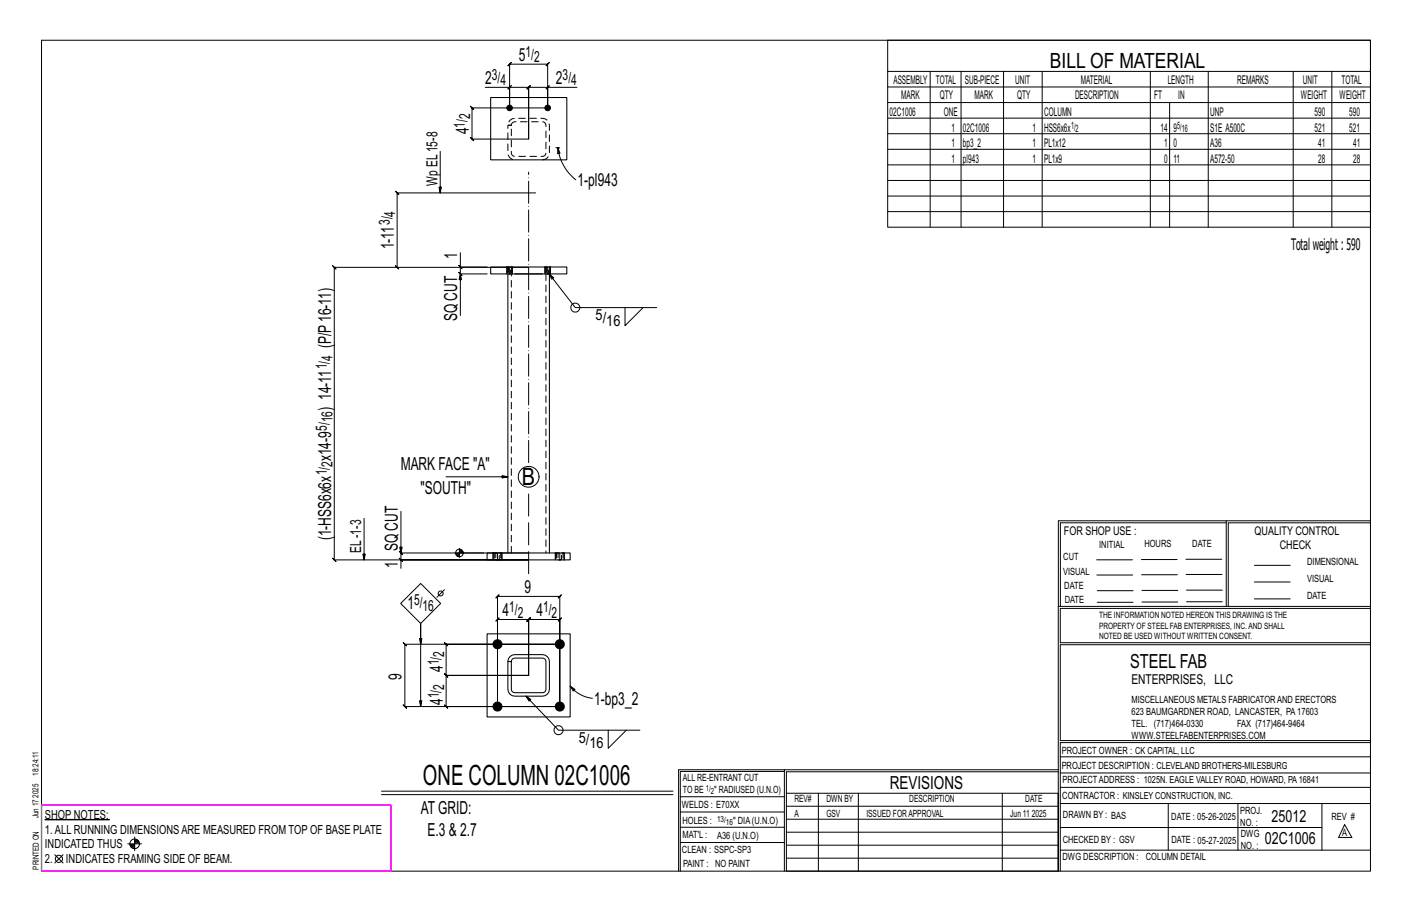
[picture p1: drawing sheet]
<svg xmlns="http://www.w3.org/2000/svg" width="432mm" height="279mm" viewBox="0 0 432 279" stroke-linecap="round" stroke-linejoin="round" font-family="sans-serif">
<g fill="#000" stroke="#000" stroke-width=".31">
<path d="M13.8 250.5l19.6 .1z"/>
<circle cx="155.8" cy="33" r=".86"/>
<circle cx="167.5" cy="33" r=".86"/>
<circle cx="152.1" cy="196.9" r="1.39"/>
<circle cx="171.2" cy="196.9" r="1.39"/>
<circle cx="152.1" cy="216" r="1.39"/>
<circle cx="171.2" cy="216" r="1.39"/>
</g>
<g fill="none" stroke="#000" stroke-width=".31">
<path d="M12.7 12.3h406.4v254h-406.4zM271.5 12.3h147.6v57.2h-147.6zM148.4 26.7h7.4v6.3v-13.4l-.5 .5 1-1-.5 .5h11.7l-.5 .5 1-1-.5 .5v13.4v-6.3h8.9M155.8 26.7l-.5 .5 1-1zM155.8 26.7h5.9l-.5 .5 1-1-.5 .5v15.8M167 27.2l1-1zM167.5 26.7h-5.8l.5-.5-1 1 .5-.5v15.8h-17.4l.5 .5-1-1 .5 .5v-9.5l.5 .5-1-1 .5 .5h23.2M271.5 21.8h147.6M271.5 26.6h147.6M271.5 31.4h147.6M271.5 36.1h147.6M284.5 21.8v47.7"/>
<path d="M293.9 21.8v47.7M306.9 21.8v47.7M318.7 21.8v47.7M351.8 21.8v47.7M357.7 31.4v38.1M369.5 21.8v47.7M395.5 21.8v47.7M407.3 21.8v47.7M134.6 46.3v12.7l-.4-1.8h.8l-.4 1.8M163.8 59h-42.4l-.5-.5 1 1-.5-.5v22.7M170 45.1l.6 .1M170.6 45.2l.7 1.6-.8 .2z"/>
<path d="M170.6 45.2a14.7 14.7 0 0 0 5.5 9.8M170.6 45.2l.6 .1M271.5 40.9h147.6M271.5 45.6h147.6M271.5 50.4h147.6M271.5 55.2h147.6M271.5 59.9h147.6M140.8 77.2v4.4h8.2M271.5 64.7h147.6M120.9 81.2l1 1zM140.3 81.1l1 1zM140.3 83.2l1 1z"/>
<path d="M140.8 81.6v2.1l-.4 1.8h.8l-.4-1.8v12.7M140.8 83.7h8.2M161.7 81.7h-59.5l-.5-.5 1 1-.5-.5v89.5l-.5-.5 1 1-.5-.5h59.5h-39.1v2.5M167.9 83.7l.8 1.6 .6-.4-1.4-1.2 8 10.3h24.9M191.1 94v5.6l5.6-5.6M111.3 158.5v12.7l-.3-1.8h.7l-.4 1.8M122.6 156.3v12.7l-.4-1.7h.8l-.4 1.7M136.4 145.8h18.9l-1.7 .3v-.7l1.7 .4M375 159.8h-50.7v25.6M375 159.2h-51.3l-.1 107.1M419.1 159.2h-44.1v26.2M419.1 159.8h-43.5v25.6"/>
<path d="M122.1 170.7l1 1zM139.1 169h8.8M139.4 169.2h1.1M139.4 169.5h1.1M139.5 169.7h1M139.7 169.9h.8M140 170.1h.5M140.5 167.6v2.8M140.5 168.8h1.1M140.5 168.6h1.1M140.5 168.4h1M140.5 168.2h.8"/>
<path d="M140.5 168h.5M161.7 169h-39.1l-.5-.5 1 1-.5-.5v2.2M335.4 171.1h10.9M335.4 175.8h11M349 171h11M349.1 175.7h11M362.7 171h10.9M362.7 175.6h11M383.6 172.8h11M383.6 177.9h11M122.5 184.5l6.1-6.1 6.2 6.1-6.2 6.1zM123.3 196.4l.5 .5h47.4h-34.8l-.5-.5 1 1-.5-.5v9.6l-.5-.5 1 1-.5-.5h25.3h-25.3l-.5-.5 1 1-.5-.5v9.5l-.5-.5 1 1-.5-.5h34.8h-47.4l.5 .5-1-1 .5 .5v-19.1l.5 .5z"/>
<path d="M128.6 196.9l.4-1.7h-.7l.3 1.7v-6.3v25.4l-.3-1.8h.7l-.4 1.8M135.9 180.3l-2.3 2.3M151.6 182.8l1-1-.5 .5h19.1l-.5 .5 1-1-.5 .5v33.7v-26.6l.5-.5-1 1 .5-.5h-9.5l.5-.5-1 1 .5-.5v17.1v-17.1l.5-.5-1 1 .5-.5h-9.6l.5-.5-1 1 .5-.5v26.6v-33.7zM323.7 185.4h95.4M335.5 184.1h11M335.5 180.6h11M349.2 184h11M349.2 180.5h11M362.9 180.4h10.9M362.9 184h10.9M383.6 183.1h11M419.1 186h-94.9v10.5h94.9"/>
<path d="M419.1 197.1h-94.9v29.3h94.9v.6h-94.9v39.3M160.9 212.8l.9 1.5 .5-.5-1.4-1 9.9 10.4h24.9M174.4 209.7l1.4 1-.5 .6zM174.4 209.7l1.5 1.5 1.7 1.2 1.5 .6 2.1 .5M186 223.2v5.5l5.5-5.5M239.9 235.8h-31.9v30.5M239.9 235.3h-32.4v31M323.6 235.3h-83.7v31M323.6 235.9h-83.1v6.6M324.2 236.3h94.9M324.2 231.4h94.9M39.1 258h4.2"/>
<path d="M39.7 258.2h1.5M39.8 258.4h1.4M39.9 258.7h1.3M40.1 258.9h1.1M40.4 259.2h.8M41.2 255.8v4.3M41.2 257.7h1.4M41.2 257.2h1.3M41.2 257.5h1.4M41.2 256.7h.8M41.2 257h1.1M116.7 241.9h89.1"/>
<path d="M116.7 242.9h89.1M208 252.9h31.9M208 257.5h31.9M208 243.6h31.9M208 248.2h31.9M240.5 242.5h83.1v23.8h-83.1zM240.5 258.4h83.1M240.5 254.4h83.1M240.5 250.4h83.1M240.5 246.5h83.1M250.3 242.5v23.8M262.5 242.5v23.8"/>
<path d="M306.5 242.5v23.8M324.2 253h80.1M324.2 245.6h94.9M324.2 259.9h94.9M324.2 240.7h94.9M357.3 245.6v14.3M378.6 245.6v14.3M404.3 245.6v14.3M411.2 252.1l2.2 3.9h-4zM16.8 261.3l2.5 2.5M19.3 261.3l-2.5 2.5M240.5 262.3h83.1"/>
<circle cx="175.9" cy="94" r="1.38"/>
<circle cx="161.7" cy="145.8" r="3.2"/>
<circle cx="140.5" cy="169" r="1.16"/>
<circle cx="134.8" cy="181.4" r=".76"/>
<circle cx="170.8" cy="223.2" r="1.38"/>
<circle cx="41.2" cy="258" r="1.47"/>
<circle cx="18" cy="262.5" r="1.1"/>
</g>
<path d="M12.7 246.1h106.8v20.2h-106.8z" fill="none" stroke="#f0f" stroke-width=".5"/>
<g fill="none" stroke="#000" stroke-width=".32">
<path d="M150.1 29.8h23.2v19.1h-23.2zM150.1 81.6h23.2v2.1h-23.2zM155 81.6h.1M155 83.7h.1M155.3 83.7v85.3M156.7 81.6h.1M156.7 83.7h.1M157.4 83.7h8.5M166.6 81.6h.1M166.6 83.7h.1M168 83.7v85.3M168.3 81.6h.1"/>
<path d="M168.3 83.7h.1M149 169h25.4v2.2h-25.4zM150.7 169h.1M150.7 171.2h.1M153.5 169h.1M153.5 171.2h.1M169.8 169h.1M169.8 171.2h.1M172.6 169h.1M172.6 171.2h.1M149 193.8h25.4v25.4h-25.4zM155.9 200.7l.7-.4 .8-.2h8.5a2.12 2.12 0 0 1 2.1 2.1v8.5a2.12 2.12 0 0 1-2.1 2.1h-8.5a2.12 2.12 0 0 1-2.1-2.1v-8.5l.2-.8z"/>
<path d="M156.7 201.5l.7-.3h8.5a1.06 1.06 0 0 1 1.1 1v8.5a1.06 1.06 0 0 1-1.1 1.1h-8.5a1.06 1.06 0 0 1-1-1.1v-8.5z"/>
</g>
<g fill="none" stroke="#000" stroke-width=".31" stroke-dasharray="2 1.4">
<path d="M156.4 38.3h-1.1v8.4a2.12 2.12 0 0 0 2.1 2.2M156.7 37.5l.7-.3h8.5a1.06 1.06 0 0 1 1.1 1.1v8.4a1.06 1.06 0 0 1-1.1 1.1h-8.5a1.06 1.06 0 0 1-1-1.1v-8.4zM165.9 48.9a2.12 2.12 0 0 0 2.1-2.2v-8.4a2.12 2.12 0 0 0-2.1-2.1h-8.5a2.12 2.12 0 0 0-2.1 2.1h1.1M155 81.6v2.1M155 81.6h.1M155.2 81.6h-.2v2.1M155.5 81.6h-.3v2.1h-.2M155.8 81.6h.4v2.1h-.4zM155.8 81.6h-.3v2.1h-.3M155.8 83.7h-.3M156.2 81.6h.2v2.1h-.2M156.4 81.6h.2v2.1h-.2"/>
<path d="M156.6 81.6h.1M156.7 83.7h-.1M156.7 83.7v-2.1M166.6 81.6v2.1M166.6 81.6h.1M166.9 81.6h-.2l-.1 2.1M167 83.7v85.3M167.2 81.6h-.3v2.1h-.2M167.5 81.6h.3v2.1h-.3zM167.5 81.6h-.3v2.1h-.3M167.5 83.7h-.3M167.8 81.6h.3v2.1h-.3"/>
<path d="M168.1 81.6h.2v2.1h-.2M168.3 81.6h.1M168.3 83.7h.1M168.3 83.7v-2.1M150.7 169v2.2M150.7 169h.2M151.2 169h-.3l-.2 2.2M151.6 169h-.4v2.2h-.3M152.1 169h.6v2.2h-.6zM152.1 169h-.5v2.2h-.4M152.1 171.2h-.5M152.7 169h.4v2.2h-.4"/>
<path d="M153.1 169h.3v2.2h-.3M153.4 169h.1M153.5 171.2h-.1M153.5 171.2v-2.2M156.4 169v-85.3M169.8 169v2.2M169.8 169h.1M170.2 169h-.3l-.1 2.2M170.7 169h-.5v2.2h-.3M171.2 169h.5v2.2h-.5zM171.2 169h-.5v2.2h-.5M171.2 171.2h-.5"/>
<path d="M171.7 169h.5v2.2h-.5M172.2 169h.3v2.2h-.3M172.5 169h.1M172.6 171.2h-.1M172.6 171.2v-2.2M155.3 202.2h1.1z"/>
</g>
<path d="M161.7 141.4v-88.8M161.7 175.4v-25.3" fill="none" stroke="#000" stroke-width=".31" stroke-dasharray="6.8 1 0 1"/>
<text font-size="8.6" x="129.4" y="239.9">ONE COLUMN 02C1006</text>
<text font-size="7.3" x="159.6" y="148.1">B</text>
<text font-size="6.4" x="321.1" y="20.7">BILL OF MATERIAL</text>
<text font-size="5.9" x="345.6" y="204.1">STEEL FAB</text>
<g font-size="5.5">
<text x="158.6" y="18.6">5</text>
<text x="148.4" y="25.7">2</text>
<text x="170" y="25.7">2</text>
<text x="143.4" y="41.1" transform="rotate(-90 143.4 41.1)">4</text>
<text x="176.6" y="56.9">1-pl943</text>
<text x="120.5" y="76.2" transform="rotate(-90 120.5 76.2)">1-11</text>
<text x="139.8" y="79.3" transform="rotate(-90 139.8 79.3)">1</text>
<text x="139.8" y="98.2" transform="rotate(-90 139.8 98.2)">SQ CUT</text>
<text x="101.2" y="106.5" transform="rotate(-90 101.2 106.5)">(P/P16-11)</text>
<text x="101.2" y="125.6" transform="rotate(-90 101.2 125.6)">) 14-11</text>
<text x="101.2" y="141" transform="rotate(-90 101.2 141)">x14-9</text>
<text x="122.6" y="143.7">MARK FACE &quot;A&quot;</text>
<text x="128.6" y="151.1">&quot;SOUTH&quot;</text>
<text x="101.2" y="165.2" transform="rotate(-90 101.2 165.2)">(1-HSS6x6x</text>
<text x="121.6" y="173.7" transform="rotate(-90 121.6 173.7)">1</text>
<text x="121.6" y="168.5" transform="rotate(-90 121.6 168.5)">SQ CUT</text>
<text x="160.4" y="181.3">9</text>
<text x="124.6" y="186.2">1</text>
<text x="153.7" y="188.4">4</text>
<text x="164" y="188.4">4</text>
<text x="122.8" y="207.8" transform="rotate(-90 122.8 207.8)">9</text>
<text x="135.4" y="205.4" transform="rotate(-90 135.4 205.4)">4</text>
<text x="135.4" y="215.5" transform="rotate(-90 135.4 215.5)">4</text>
<text x="181.7" y="215.4">1-bp3_2</text>
<text x="272.2" y="241.1">REVISIONS</text>
<text x="128.7" y="249">AT GRID:</text>
<text x="130.7" y="255.5">E.3 &amp; 2.7</text>
</g>
<g font-size="5.1">
<text x="388.9" y="251.3">25012</text>
<text x="386.8" y="258.1">02C1006</text>
</g>
<text font-size="4.9" x="394.8" y="76.4">Totalweight : 590</text>
<g font-size="4.7">
<text x="160.7" y="17.4">1/</text>
<text x="163.3" y="19">2</text>
<text x="150.4" y="24.5">3/</text>
<text x="153" y="26.1">4</text>
<text x="172.1" y="24.5">3/</text>
<text x="174.7" y="26.1">4</text>
<text x="142.1" y="39" transform="rotate(-90 142.1 39)">1/</text>
<text x="143.8" y="36.4" transform="rotate(-90 143.8 36.4)">2</text>
<text x="133.8" y="56.9" transform="rotate(-90 133.8 56.9)">Wp EL15-8</text>
<text x="119.2" y="68.8" transform="rotate(-90 119.2 68.8)">3/</text>
<text x="120.9" y="66.2" transform="rotate(-90 120.9 66.2)">4</text>
<text x="182.1" y="97.9">5/</text>
<text x="185.4" y="99.5">16</text>
<text x="100" y="112.9" transform="rotate(-90 100 112.9)">1/</text>
<text x="101.6" y="110.3" transform="rotate(-90 101.6 110.3)">4</text>
<text x="100" y="131.7" transform="rotate(-90 100 131.7)">5/</text>
<text x="101.6" y="129.1" transform="rotate(-90 101.6 129.1)">16</text>
<text x="101.6" y="142.7" transform="rotate(-90 101.6 142.7)">2</text>
<text x="100" y="145.3" transform="rotate(-90 100 145.3)">1/</text>
<text x="110.5" y="169" transform="rotate(-90 110.5 169)">EL-1-3</text>
<text x="126.6" y="185">5/</text>
<text x="129.2" y="186.7">16</text>
<text x="155.7" y="187.1">1/</text>
<text x="158.4" y="188.8">2</text>
<text x="166.1" y="187.1">1/</text>
<text x="168.7" y="188.8">2</text>
<text x="134.2" y="203.3" transform="rotate(-90 134.2 203.3)">1/</text>
<text x="135.9" y="200.7" transform="rotate(-90 135.9 200.7)">2</text>
<text x="134.2" y="213.4" transform="rotate(-90 134.2 213.4)">1/</text>
<text x="135.9" y="210.8" transform="rotate(-90 135.9 210.8)">2</text>
<text x="177" y="227.1">5/</text>
<text x="180.3" y="228.7">16</text>
</g>
<text font-size="4.2" x="346" y="209.1">ENTERPRISES, LLC</text>
<g font-size="3.8">
<text x="13.8" y="250.3">SHOP NOTES:</text>
<text x="13.8" y="254.8">1.ALL RUNNING DIMENSIONSARE MEASURED FROM TOP OF BASE PLATE</text>
<text x="13.8" y="263.9">2.</text>
<text x="13.8" y="259.3">INDICATED THUS</text>
<text x="20.2" y="263.9">INDICATES FRAMING SIDE OF BEAM.</text>
</g>
<g font-size="3.7">
<text x="273.2" y="25.6">ASSEMBLY</text>
<text x="286.2" y="25.6">TOTAL</text>
<text x="295.1" y="25.6">SUB-PIECE</text>
<text x="310.4" y="25.6">UNIT</text>
<text x="330.5" y="25.6">MATERIAL</text>
<text x="357.1" y="25.6">LENGTH</text>
<text x="378.3" y="25.6">REMARKS</text>
<text x="398.4" y="25.6">UNIT</text>
<text x="410.2" y="25.6">TOTAL</text>
<text x="272.1" y="35.5">02C1006</text>
<text x="275.6" y="30.4">MARK</text>
<text x="287.4" y="30.4">QTY</text>
<text x="288.6" y="35.5">ONE</text>
<text x="298" y="30.4">MARK</text>
<text x="311" y="30.4">QTY</text>
<text x="319.3" y="35.5">COLUMN</text>
<text x="328.7" y="30.4">DESCRIPTION</text>
<text x="353" y="30.4">FT</text>
<text x="360.3" y="30.4">IN</text>
<text x="370.1" y="35.5">UNP</text>
<text x="397.8" y="30.4">WEIGHT</text>
<text x="402" y="35.5">590</text>
<text x="409.6" y="30.4">WEIGHT</text>
<text x="412.6" y="35.5">590</text>
<text x="290.9" y="40.2">1</text>
<text x="294.5" y="40.2">02C1006</text>
<text x="315.8" y="40.2">1</text>
<text x="319.3" y="40.2">HSS6x6x</text>
<text x="354.9" y="40.2">14</text>
<text x="358.9" y="40.2">9</text>
<text x="370.1" y="40.2">S1E A500C</text>
<text x="402" y="40.2">521</text>
<text x="412.6" y="40.2">521</text>
<text x="290.9" y="45">1</text>
<text x="294.5" y="45">bp3_2</text>
<text x="315.8" y="45">1</text>
<text x="319.3" y="45">PL1x12</text>
<text x="356" y="45">1</text>
<text x="358.9" y="45">0</text>
<text x="370.1" y="45">A36</text>
<text x="403.2" y="45">41</text>
<text x="413.8" y="45">41</text>
<text x="290.9" y="49.7">1</text>
<text x="294.5" y="49.7">pl943</text>
<text x="315.8" y="49.7">1</text>
<text x="319.3" y="49.7">PL1x9</text>
<text x="356" y="49.7">0</text>
<text x="358.9" y="49.7">11</text>
<text x="370.1" y="49.7">A572-50</text>
<text x="403.2" y="49.7">28</text>
<text x="413.8" y="49.7">28</text>
<text x="325.3" y="163.4">FOR SHOP USE :</text>
<text x="383.7" y="163.4">QUALITY CONTROL</text>
<text x="391.4" y="167.8">CHECK</text>
</g>
<g font-size="3.1">
<text x="327.5" y="39.4">1/</text>
<text x="328.9" y="40.5">2</text>
<text x="360" y="39.4">5/</text>
<text x="361.4" y="40.5">16</text>
<text x="336.2" y="167.4">INITIAL</text>
<text x="350" y="167.1">HOURS</text>
<text x="364.6" y="167.2">DATE</text>
<text x="325.2" y="171.3">CUT</text>
<text x="399.8" y="172.8">DIMENSIONAL</text>
<text x="325.1" y="175.8">VISUAL</text>
<text x="399.8" y="177.9">VISUAL</text>
<text x="325.5" y="180">DATE</text>
<text x="325.7" y="184.4">DATE</text>
<text x="399.8" y="183.1">DATE</text>
<text x="346" y="215">MISCELLANEOUS METALS FABRICATORAND ERECTORS</text>
<text x="346" y="218.6">623 BAUMGARDNER ROAD, LANCASTER, PA17603</text>
<text x="346" y="225.8">WWW.STEELFABENTERPRISES.COM</text>
<text x="346" y="222.2">TEL. (717)464-0330</text>
<text x="378.3" y="222.2">FAX (717)464-9464</text>
<text x="324.7" y="230.5">PROJECT OWNER : CK CAPITAL, LLC</text>
<text x="208.8" y="238.8">ALL RE-ENTRANT CUT</text>
<text x="324.7" y="235.1">PROJECT DESCRIPTION : CLEVELAND BROTHERS-MILESBURG</text>
<text x="324.9" y="239.5">PROJECTADDRESS : 1025N. EAGLE VALLEY ROAD, HOWARD, PA16841</text>
<text x="208.8" y="242.5">TO BE</text>
<text x="218.4" y="242.5">&quot; RADIUSED (U.N.O)</text>
<text x="242.9" y="245.3">REV#</text>
<text x="252.7" y="245.3">DWN BY</text>
<text x="278.1" y="245.3">DESCRIPTION</text>
<text x="313.5" y="245.3">DATE</text>
<text x="324.9" y="244.2">CONTRACTOR : KINSLEY CONSTRUCTION, INC.</text>
<text x="208.5" y="247">WELDS : E70XX</text>
<text x="208.7" y="251.7">HOLES :</text>
<text x="224.2" y="251.8">&quot; DIA(U.N.O)</text>
<text x="242.9" y="249.9">A</text>
<text x="252.7" y="249.9">GSV</text>
<text x="264.9" y="249.9">ISSUED FORAPPROVAL</text>
<text x="309" y="249.9">Jun 11</text>
<text x="315.5" y="249.9">2025</text>
<text x="325.1" y="250">DRAWN BY : BAS</text>
<text x="358.2" y="250.5">DATE : 05-26-2025</text>
<text x="379.3" y="248.9">PROJ.</text>
<text x="407.2" y="250.5">REV #</text>
<text x="208.7" y="256.3">MAT'L :</text>
<text x="219.3" y="256.4">A36 (U.N.O)</text>
<text x="325" y="257.6">CHECKED BY : GSV</text>
<text x="358.3" y="257.7">DATE : 05-27-2025</text>
<text x="379.3" y="252.5">NO. :</text>
<text x="379.5" y="255.9">DWG</text>
<text x="410.5" y="255.5">A</text>
<text x="208.6" y="260.7">CLEAN : SSPC-SP3</text>
<text x="324.9" y="262.9">DWG DESCRIPTION :</text>
<text x="350.4" y="263">COLUMN DETAIL</text>
<text x="379.5" y="259.5">NO. :</text>
<text x="208.9" y="265">PAINT : NO PAINT</text>
</g>
<g font-size="2.7">
<text x="336.1" y="189">THE INFORMATION NOTED HEREON THIS DRAWING IS THE</text>
<text x="336.1" y="195.4">NOTED BE USED WITHOUT WRITTEN CONSENT.</text>
<text x="336.1" y="192.2">PROPERTY OF STEEL FAB ENTERPRISES, INC.AND SHALL</text>
</g>
<g font-size="2.6">
<text x="215.9" y="241.8">1/</text>
<text x="217.4" y="242.7">2</text>
<text x="219.3" y="251.1">13/</text>
<text x="222" y="252.1">16</text>
</g>
<g font-size="2.5">
<text x="11.7" y="237.1" transform="rotate(-90 11.7 237.1)">18:24:11</text>
<text x="11.8" y="243.8" transform="rotate(-90 11.8 243.8)">2025</text>
<text x="11.8" y="250.1" transform="rotate(-90 11.8 250.1)">Jun 17</text>
<text x="11.9" y="265.8" transform="rotate(-90 11.9 265.8)">PRINTED ON</text>
</g>
</svg>
